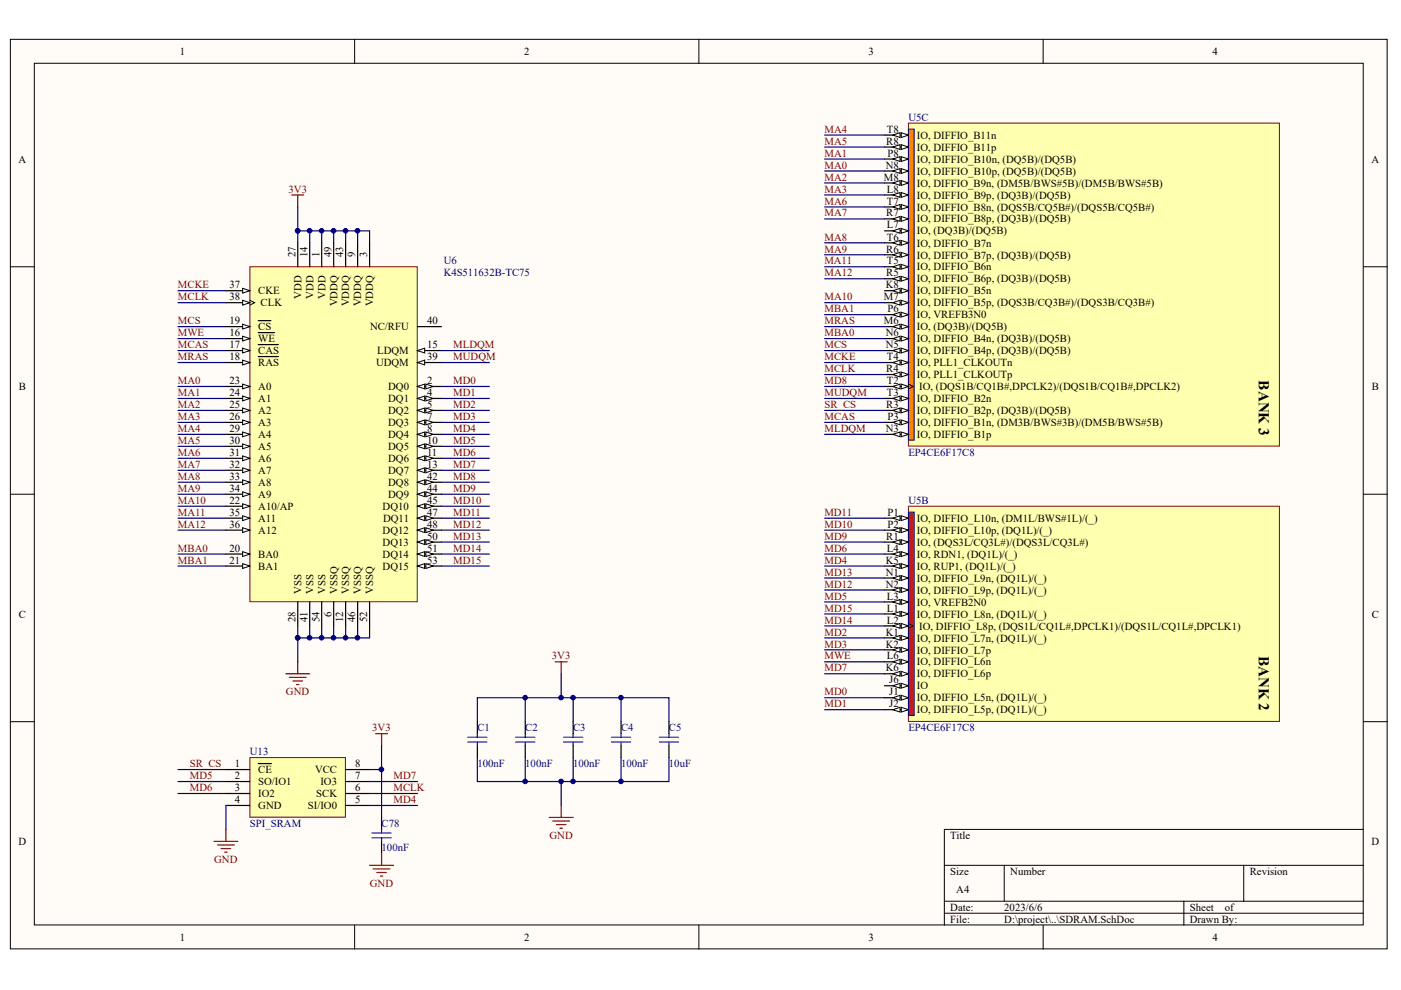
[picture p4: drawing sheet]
<svg xmlns="http://www.w3.org/2000/svg" width="297mm" height="210mm" viewBox="0 0 297 210" stroke-linecap="round" stroke-linejoin="round" font-family="sans-serif">
<g fill="#fffcf8" stroke="#000" stroke-width=".21">
<path d="M2.2 8.3h291.9v192.9h-291.9z"/>
<path d="M7.3 13.4h281.7v182.7h-281.7z"/>
</g>
<g fill="none" stroke="#000" stroke-width=".21">
<path d="M75.2 8.3v5.1M148.2 8.3v5.1M221.2 8.3v5.1M2.2 56.6h5.1M289.1 56.6h5.1M2.2 104.8h5.1M289.1 104.8h5.1M2.2 153h5.1M289.1 153h5.1M289.1 175.9h-88.9v20.3M75.2 196.2v5M148.2 196.2v5"/>
<path d="M200.2 183.5h88.9M200.2 191.1h88.9M200.2 193.6h88.9M212.9 183.5v7.6M221.2 196.2v5M251 191.1v5.1M263.7 183.5v7.6"/>
</g>
<path d="M53 56.6h35.5v71h-35.5z" fill="#ffffb0" stroke="#800000" stroke-width=".21"/>
<path d="M68.2 51.5v5.1M88.5 81.9h5.1" fill="none" stroke="#000" stroke-width=".25"/>
<g fill="#fffcf8" stroke="#000" stroke-width=".21">
<path d="M88.5 81.9l1.5-.5v1.1z"/>
<path d="M90.3 81.4l1.5 .5-1.5 .6z"/>
</g>
<path d="M78.4 51.5v5.1M88.5 84.5h5.1" fill="none" stroke="#000" stroke-width=".25"/>
<g fill="#fffcf8" stroke="#000" stroke-width=".21">
<path d="M88.5 84.5l1.5-.5v1z"/>
<path d="M90.3 84l1.5 .5-1.5 .5z"/>
</g>
<path d="M88.5 87h5.1" fill="none" stroke="#000" stroke-width=".25"/>
<g fill="#fffcf8" stroke="#000" stroke-width=".21">
<path d="M88.5 87l1.5-.5v1z"/>
<path d="M90.3 86.5l1.5 .5-1.5 .5z"/>
</g>
<path d="M88.5 89.6h5.1M70.7 127.6v5.1" fill="none" stroke="#000" stroke-width=".25"/>
<g fill="#fffcf8" stroke="#000" stroke-width=".21">
<path d="M88.5 89.6l1.5-.5v1z"/>
<path d="M90.3 89.1l1.5 .5-1.5 .5z"/>
</g>
<path d="M88.5 92.1h5.1" fill="none" stroke="#000" stroke-width=".25"/>
<g fill="#fffcf8" stroke="#000" stroke-width=".21">
<path d="M88.5 92.1l1.5-.5v1z"/>
<path d="M90.3 91.6l1.5 .5-1.5 .5z"/>
</g>
<path d="M75.8 51.5v5.1M88.5 94.6h5.1" fill="none" stroke="#000" stroke-width=".25"/>
<g fill="#fffcf8" stroke="#000" stroke-width=".21">
<path d="M88.5 94.6l1.5-.5v1z"/>
<path d="M90.3 94.1l1.5 .5-1.5 .5z"/>
</g>
<path d="M88.5 97.2h5.1" fill="none" stroke="#000" stroke-width=".25"/>
<g fill="#fffcf8" stroke="#000" stroke-width=".21">
<path d="M88.5 97.2l1.5-.5v1z"/>
<path d="M90.3 96.7l1.5 .5-1.5 .5z"/>
</g>
<path d="M88.5 99.7h5.1M73.3 127.6v5.1" fill="none" stroke="#000" stroke-width=".25"/>
<g fill="#fffcf8" stroke="#000" stroke-width=".21">
<path d="M88.5 99.7l1.5-.5v1z"/>
<path d="M90.3 99.2l1.5 .5-1.5 .5z"/>
</g>
<path d="M65.7 51.5v5.1M88.5 74.3h5.1" fill="none" stroke="#000" stroke-width=".25"/>
<path d="M88.5 74.3l1.5-.5v1z" fill="#fffcf8" stroke="#000" stroke-width=".21"/>
<path d="M47.9 71.8h5.1" fill="none" stroke="#000" stroke-width=".25"/>
<path d="M51.4 71.3l1.6 .5-1.6 .5z" fill="#fffcf8" stroke="#000" stroke-width=".21"/>
<path d="M47.9 74.3h5.1M54.7 70.5h3.5" fill="none" stroke="#000" stroke-width=".25"/>
<path d="M51.4 73.8l1.6 .5-1.6 .5z" fill="#fffcf8" stroke="#000" stroke-width=".21"/>
<path d="M47.9 76.9h5.1M54.7 73.1h4.3" fill="none" stroke="#000" stroke-width=".25"/>
<path d="M51.4 76.4l1.6 .5-1.6 .5z" fill="#fffcf8" stroke="#000" stroke-width=".21"/>
<path d="M47.9 69.3h5.1M54.7 75.6h4.3" fill="none" stroke="#000" stroke-width=".25"/>
<path d="M51.4 68.7l1.6 .6-1.6 .5z" fill="#fffcf8" stroke="#000" stroke-width=".21"/>
<path d="M54.7 68h2.7M47.9 117.5h5.1" fill="none" stroke="#000" stroke-width=".25"/>
<path d="M51.4 117l1.6 .5-1.6 .5z" fill="#fffcf8" stroke="#000" stroke-width=".21"/>
<path d="M47.9 120h5.1" fill="none" stroke="#000" stroke-width=".25"/>
<path d="M51.4 119.5l1.6 .5-1.6 .5z" fill="#fffcf8" stroke="#000" stroke-width=".21"/>
<path d="M47.9 107.3h5.1" fill="none" stroke="#000" stroke-width=".25"/>
<path d="M51.4 106.8l1.6 .5-1.6 .5z" fill="#fffcf8" stroke="#000" stroke-width=".21"/>
<path d="M47.9 81.9h5.1" fill="none" stroke="#000" stroke-width=".25"/>
<path d="M51.4 81.4l1.6 .5-1.6 .6z" fill="#fffcf8" stroke="#000" stroke-width=".21"/>
<path d="M47.9 84.5h5.1" fill="none" stroke="#000" stroke-width=".25"/>
<path d="M51.4 84l1.6 .5-1.6 .5z" fill="#fffcf8" stroke="#000" stroke-width=".21"/>
<path d="M47.9 87h5.1" fill="none" stroke="#000" stroke-width=".25"/>
<path d="M51.4 86.5l1.6 .5-1.6 .5z" fill="#fffcf8" stroke="#000" stroke-width=".21"/>
<path d="M47.9 89.6h5.1" fill="none" stroke="#000" stroke-width=".25"/>
<path d="M51.4 89.1l1.6 .5-1.6 .5z" fill="#fffcf8" stroke="#000" stroke-width=".21"/>
<path d="M63.1 51.5v5.1M47.9 92.1h5.1M63.1 127.6v5.1" fill="none" stroke="#000" stroke-width=".25"/>
<path d="M51.4 91.6l1.6 .5-1.6 .5z" fill="#fffcf8" stroke="#000" stroke-width=".21"/>
<path d="M47.9 94.6h5.1" fill="none" stroke="#000" stroke-width=".25"/>
<path d="M51.4 94.1l1.6 .5-1.6 .5z" fill="#fffcf8" stroke="#000" stroke-width=".21"/>
<path d="M47.9 97.2h5.1" fill="none" stroke="#000" stroke-width=".25"/>
<path d="M51.4 96.7l1.6 .5-1.6 .5z" fill="#fffcf8" stroke="#000" stroke-width=".21"/>
<path d="M47.9 99.7h5.1" fill="none" stroke="#000" stroke-width=".25"/>
<path d="M51.4 99.2l1.6 .5-1.6 .5z" fill="#fffcf8" stroke="#000" stroke-width=".21"/>
<path d="M47.9 102.2h5.1" fill="none" stroke="#000" stroke-width=".25"/>
<path d="M51.4 101.7l1.6 .5-1.6 .6z" fill="#fffcf8" stroke="#000" stroke-width=".21"/>
<path d="M47.9 104.8h5.1" fill="none" stroke="#000" stroke-width=".25"/>
<path d="M51.4 104.3l1.6 .5-1.6 .5z" fill="#fffcf8" stroke="#000" stroke-width=".21"/>
<path d="M47.9 109.9h5.1" fill="none" stroke="#000" stroke-width=".25"/>
<path d="M51.4 109.4l1.6 .5-1.6 .5z" fill="#fffcf8" stroke="#000" stroke-width=".21"/>
<path d="M47.9 112.4h5.1" fill="none" stroke="#000" stroke-width=".25"/>
<path d="M51.4 111.9l1.6 .5-1.6 .5z" fill="#fffcf8" stroke="#000" stroke-width=".21"/>
<path d="M47.9 61.6h5.1" fill="none" stroke="#000" stroke-width=".25"/>
<path d="M51.4 61.1l1.6 .5-1.6 .5z" fill="#fffcf8" stroke="#000" stroke-width=".21"/>
<path d="M47.9 64.2h5.1" fill="none" stroke="#000" stroke-width=".25"/>
<path d="M53 63.7l1 .5-1 .5" fill="none" stroke="#000" stroke-width=".21"/>
<path d="M51.4 63.7l1.6 .5-1.6 .5z" fill="#fffcf8" stroke="#000" stroke-width=".21"/>
<path d="M88.5 76.9h5.1" fill="none" stroke="#000" stroke-width=".25"/>
<path d="M88.5 76.9l1.5-.5v1z" fill="#fffcf8" stroke="#000" stroke-width=".21"/>
<path d="M88.5 69.3h5.1M88.5 102.2h5.1M65.7 127.6v5.1" fill="none" stroke="#000" stroke-width=".25"/>
<g fill="#fffcf8" stroke="#000" stroke-width=".21">
<path d="M88.5 102.2l1.5-.5v1.1z"/>
<path d="M90.3 101.7l1.5 .5-1.5 .6z"/>
</g>
<path d="M73.3 51.5v5.1M88.5 104.8h5.1" fill="none" stroke="#000" stroke-width=".25"/>
<g fill="#fffcf8" stroke="#000" stroke-width=".21">
<path d="M88.5 104.8l1.5-.5v1z"/>
<path d="M90.3 104.3l1.5 .5-1.5 .5z"/>
</g>
<path d="M88.5 107.3h5.1" fill="none" stroke="#000" stroke-width=".25"/>
<g fill="#fffcf8" stroke="#000" stroke-width=".21">
<path d="M88.5 107.3l1.5-.5v1z"/>
<path d="M90.3 106.8l1.5 .5-1.5 .5z"/>
</g>
<path d="M88.5 109.9h5.1M75.8 127.6v5.1" fill="none" stroke="#000" stroke-width=".25"/>
<g fill="#fffcf8" stroke="#000" stroke-width=".21">
<path d="M88.5 109.9l1.5-.5v1z"/>
<path d="M90.3 109.4l1.5 .5-1.5 .5z"/>
</g>
<path d="M88.5 112.4h5.1" fill="none" stroke="#000" stroke-width=".25"/>
<g fill="#fffcf8" stroke="#000" stroke-width=".21">
<path d="M88.5 112.4l1.5-.5v1z"/>
<path d="M90.3 111.9l1.5 .5-1.5 .5z"/>
</g>
<path d="M70.7 51.5v5.1M88.5 114.9h5.1" fill="none" stroke="#000" stroke-width=".25"/>
<g fill="#fffcf8" stroke="#000" stroke-width=".21">
<path d="M88.5 114.9l1.5-.5v1z"/>
<path d="M90.3 114.4l1.5 .5-1.5 .5z"/>
</g>
<path d="M88.5 117.5h5.1" fill="none" stroke="#000" stroke-width=".25"/>
<g fill="#fffcf8" stroke="#000" stroke-width=".21">
<path d="M88.5 117.5l1.5-.5v1z"/>
<path d="M90.3 117l1.5 .5-1.5 .5z"/>
</g>
<path d="M78.4 127.6v5.1M88.5 120h5.1" fill="none" stroke="#000" stroke-width=".25"/>
<g fill="#fffcf8" stroke="#000" stroke-width=".21">
<path d="M88.5 120l1.5-.5v1z"/>
<path d="M90.3 119.5l1.5 .5-1.5 .5z"/>
</g>
<path d="M68.2 127.6v5.1" fill="none" stroke="#000" stroke-width=".25"/>
<path d="M192.6 26.1h78.7v68.5h-78.7z" fill="#ffffb0" stroke="#800000" stroke-width=".21"/>
<path d="M192.6 27.4h1.2v65.9h-1.2z" fill="#fd8300" stroke="#000080" stroke-width=".21"/>
<path d="M187.5 92.1h5.1" fill="none" stroke="#000" stroke-width=".25"/>
<g fill="#fffcf8" stroke="#000" stroke-width=".21">
<path d="M191.1 91.6l1.5 .5-1.5 .5z"/>
<path d="M189.3 92.1l1.5-.5v1z"/>
</g>
<path d="M187.5 89.6h5.1" fill="none" stroke="#000" stroke-width=".25"/>
<g fill="#fffcf8" stroke="#000" stroke-width=".21">
<path d="M191.1 89.1l1.5 .5-1.5 .5z"/>
<path d="M189.3 89.6l1.5-.5v1z"/>
</g>
<path d="M187.5 87h5.1" fill="none" stroke="#000" stroke-width=".25"/>
<g fill="#fffcf8" stroke="#000" stroke-width=".21">
<path d="M191.1 86.5l1.5 .5-1.5 .5z"/>
<path d="M189.3 87l1.5-.5v1z"/>
</g>
<path d="M187.5 84.5h5.1" fill="none" stroke="#000" stroke-width=".25"/>
<g fill="#fffcf8" stroke="#000" stroke-width=".21">
<path d="M191.1 84l1.5 .5-1.5 .5z"/>
<path d="M189.3 84.5l1.5-.5v1z"/>
</g>
<path d="M187.5 81.9h5.1" fill="none" stroke="#000" stroke-width=".25"/>
<path d="M192.6 81.4l1 .5-1 .6" fill="none" stroke="#000" stroke-width=".21"/>
<g fill="#fffcf8" stroke="#000" stroke-width=".21">
<path d="M191.1 81.4l1.5 .5-1.5 .6z"/>
<path d="M189.3 81.9l1.5-.5v1.1z"/>
</g>
<path d="M187.5 79.4h5.1" fill="none" stroke="#000" stroke-width=".25"/>
<g fill="#fffcf8" stroke="#000" stroke-width=".21">
<path d="M191.1 78.9l1.5 .5-1.5 .5z"/>
<path d="M189.3 79.4l1.5-.5v1z"/>
</g>
<path d="M187.5 76.9h5.1" fill="none" stroke="#000" stroke-width=".25"/>
<g fill="#fffcf8" stroke="#000" stroke-width=".21">
<path d="M191.1 76.4l1.5 .5-1.5 .5z"/>
<path d="M189.3 76.9l1.5-.5v1z"/>
</g>
<path d="M187.5 74.3h5.1" fill="none" stroke="#000" stroke-width=".25"/>
<g fill="#fffcf8" stroke="#000" stroke-width=".21">
<path d="M191.1 73.8l1.5 .5-1.5 .5z"/>
<path d="M189.3 74.3l1.5-.5v1z"/>
</g>
<path d="M187.5 71.8h5.1" fill="none" stroke="#000" stroke-width=".25"/>
<g fill="#fffcf8" stroke="#000" stroke-width=".21">
<path d="M191.1 71.3l1.5 .5-1.5 .5z"/>
<path d="M189.3 71.8l1.5-.5v1z"/>
</g>
<path d="M187.5 69.3h5.1" fill="none" stroke="#000" stroke-width=".25"/>
<g fill="#fffcf8" stroke="#000" stroke-width=".21">
<path d="M191.1 68.7l1.5 .6-1.5 .5z"/>
<path d="M189.3 69.3l1.5-.6v1.1z"/>
</g>
<path d="M187.5 66.7h5.1" fill="none" stroke="#000" stroke-width=".25"/>
<g fill="#fffcf8" stroke="#000" stroke-width=".21">
<path d="M191.1 66.2l1.5 .5-1.5 .5z"/>
<path d="M189.3 66.7l1.5-.5v1z"/>
</g>
<path d="M187.5 64.2h5.1" fill="none" stroke="#000" stroke-width=".25"/>
<g fill="#fffcf8" stroke="#000" stroke-width=".21">
<path d="M191.1 63.7l1.5 .5-1.5 .5z"/>
<path d="M189.3 64.2l1.5-.5v1z"/>
</g>
<path d="M187.5 61.6h5.1" fill="none" stroke="#000" stroke-width=".25"/>
<g fill="#fffcf8" stroke="#000" stroke-width=".21">
<path d="M191.1 61.1l1.5 .5-1.5 .5z"/>
<path d="M189.3 61.6l1.5-.5v1z"/>
</g>
<path d="M187.5 59.1h5.1" fill="none" stroke="#000" stroke-width=".25"/>
<g fill="#fffcf8" stroke="#000" stroke-width=".21">
<path d="M191.1 58.6l1.5 .5-1.5 .5z"/>
<path d="M189.3 59.1l1.5-.5v1z"/>
</g>
<path d="M187.5 56.6h5.1" fill="none" stroke="#000" stroke-width=".25"/>
<g fill="#fffcf8" stroke="#000" stroke-width=".21">
<path d="M191.1 56.1l1.5 .5-1.5 .5z"/>
<path d="M189.3 56.6l1.5-.5v1z"/>
</g>
<path d="M187.5 54h5.1" fill="none" stroke="#000" stroke-width=".25"/>
<g fill="#fffcf8" stroke="#000" stroke-width=".21">
<path d="M191.1 53.5l1.5 .5-1.5 .5z"/>
<path d="M189.3 54l1.5-.5v1z"/>
</g>
<path d="M187.5 51.5h5.1" fill="none" stroke="#000" stroke-width=".25"/>
<g fill="#fffcf8" stroke="#000" stroke-width=".21">
<path d="M191.1 51l1.5 .5-1.5 .5z"/>
<path d="M189.3 51.5l1.5-.5v1z"/>
</g>
<path d="M187.5 48.9h5.1" fill="none" stroke="#000" stroke-width=".25"/>
<g fill="#fffcf8" stroke="#000" stroke-width=".21">
<path d="M191.1 48.4l1.5 .5-1.5 .6z"/>
<path d="M189.3 48.9l1.5-.5v1.1z"/>
</g>
<path d="M187.5 46.4h5.1" fill="none" stroke="#000" stroke-width=".25"/>
<g fill="#fffcf8" stroke="#000" stroke-width=".21">
<path d="M191.1 45.9l1.5 .5-1.5 .5z"/>
<path d="M189.3 46.4l1.5-.5v1z"/>
</g>
<path d="M187.5 43.9h5.1" fill="none" stroke="#000" stroke-width=".25"/>
<g fill="#fffcf8" stroke="#000" stroke-width=".21">
<path d="M191.1 43.4l1.5 .5-1.5 .5z"/>
<path d="M189.3 43.9l1.5-.5v1z"/>
</g>
<path d="M187.5 41.3h5.1" fill="none" stroke="#000" stroke-width=".25"/>
<g fill="#fffcf8" stroke="#000" stroke-width=".21">
<path d="M191.1 40.8l1.5 .5-1.5 .5z"/>
<path d="M189.3 41.3l1.5-.5v1z"/>
</g>
<path d="M187.5 38.8h5.1" fill="none" stroke="#000" stroke-width=".25"/>
<g fill="#fffcf8" stroke="#000" stroke-width=".21">
<path d="M191.1 38.3l1.5 .5-1.5 .5z"/>
<path d="M189.3 38.8l1.5-.5v1z"/>
</g>
<path d="M187.5 36.3h5.1" fill="none" stroke="#000" stroke-width=".25"/>
<g fill="#fffcf8" stroke="#000" stroke-width=".21">
<path d="M191.1 35.7l1.5 .6-1.5 .5z"/>
<path d="M189.3 36.3l1.5-.6v1.1z"/>
</g>
<path d="M187.5 33.7h5.1" fill="none" stroke="#000" stroke-width=".25"/>
<g fill="#fffcf8" stroke="#000" stroke-width=".21">
<path d="M191.1 33.2l1.5 .5-1.5 .5z"/>
<path d="M189.3 33.7l1.5-.5v1z"/>
</g>
<path d="M187.5 31.2h5.1" fill="none" stroke="#000" stroke-width=".25"/>
<g fill="#fffcf8" stroke="#000" stroke-width=".21">
<path d="M191.1 30.7l1.5 .5-1.5 .5z"/>
<path d="M189.3 31.2l1.5-.5v1z"/>
</g>
<path d="M187.5 28.6h5.1" fill="none" stroke="#000" stroke-width=".25"/>
<g fill="#fffcf8" stroke="#000" stroke-width=".21">
<path d="M191.1 28.1l1.5 .5-1.5 .6z"/>
<path d="M189.3 28.6l1.5-.5v1.1z"/>
</g>
<path d="M192.6 107.3h78.7v45.7h-78.7z" fill="#ffffb0" stroke="#800000" stroke-width=".21"/>
<path d="M192.6 108.6h1.2v43.1h-1.2z" fill="#f00" stroke="#000080" stroke-width=".21"/>
<path d="M187.5 150.5h5.1" fill="none" stroke="#000" stroke-width=".25"/>
<g fill="#fffcf8" stroke="#000" stroke-width=".21">
<path d="M191.1 150l1.5 .5-1.5 .5z"/>
<path d="M189.3 150.5l1.5-.5v1z"/>
</g>
<path d="M187.5 147.9h5.1" fill="none" stroke="#000" stroke-width=".25"/>
<g fill="#fffcf8" stroke="#000" stroke-width=".21">
<path d="M191.1 147.4l1.5 .5-1.5 .5z"/>
<path d="M189.3 147.9l1.5-.5v1z"/>
</g>
<path d="M187.5 145.4h5.1" fill="none" stroke="#000" stroke-width=".25"/>
<g fill="#fffcf8" stroke="#000" stroke-width=".21">
<path d="M191.1 144.9l1.5 .5-1.5 .5z"/>
<path d="M189.3 145.4l1.5-.5v1z"/>
</g>
<path d="M187.5 142.9h5.1" fill="none" stroke="#000" stroke-width=".25"/>
<g fill="#fffcf8" stroke="#000" stroke-width=".21">
<path d="M191.1 142.4l1.5 .5-1.5 .5z"/>
<path d="M189.3 142.9l1.5-.5v1z"/>
</g>
<path d="M187.5 140.3h5.1" fill="none" stroke="#000" stroke-width=".25"/>
<g fill="#fffcf8" stroke="#000" stroke-width=".21">
<path d="M191.1 139.8l1.5 .5-1.5 .5z"/>
<path d="M189.3 140.3l1.5-.5v1z"/>
</g>
<path d="M187.5 137.8h5.1" fill="none" stroke="#000" stroke-width=".25"/>
<g fill="#fffcf8" stroke="#000" stroke-width=".21">
<path d="M191.1 137.3l1.5 .5-1.5 .5z"/>
<path d="M189.3 137.8l1.5-.5v1z"/>
</g>
<path d="M187.5 135.2h5.1" fill="none" stroke="#000" stroke-width=".25"/>
<g fill="#fffcf8" stroke="#000" stroke-width=".21">
<path d="M191.1 134.7l1.5 .5-1.5 .6z"/>
<path d="M189.3 135.2l1.5-.5v1.1z"/>
</g>
<path d="M187.5 132.7h5.1" fill="none" stroke="#000" stroke-width=".25"/>
<path d="M192.6 132.2l1 .5-1 .5" fill="none" stroke="#000" stroke-width=".21"/>
<g fill="#fffcf8" stroke="#000" stroke-width=".21">
<path d="M191.1 132.2l1.5 .5-1.5 .5z"/>
<path d="M189.3 132.7l1.5-.5v1z"/>
</g>
<path d="M187.5 130.2h5.1" fill="none" stroke="#000" stroke-width=".25"/>
<g fill="#fffcf8" stroke="#000" stroke-width=".21">
<path d="M191.1 129.7l1.5 .5-1.5 .5z"/>
<path d="M189.3 130.2l1.5-.5v1z"/>
</g>
<path d="M187.5 127.6h5.1" fill="none" stroke="#000" stroke-width=".25"/>
<g fill="#fffcf8" stroke="#000" stroke-width=".21">
<path d="M191.1 127.1l1.5 .5-1.5 .5z"/>
<path d="M189.3 127.6l1.5-.5v1z"/>
</g>
<path d="M187.5 125.1h5.1" fill="none" stroke="#000" stroke-width=".25"/>
<g fill="#fffcf8" stroke="#000" stroke-width=".21">
<path d="M191.1 124.6l1.5 .5-1.5 .5z"/>
<path d="M189.3 125.1l1.5-.5v1z"/>
</g>
<path d="M187.5 122.6h5.1" fill="none" stroke="#000" stroke-width=".25"/>
<g fill="#fffcf8" stroke="#000" stroke-width=".21">
<path d="M191.1 122l1.5 .6-1.5 .5z"/>
<path d="M189.3 122.6l1.5-.6v1.1z"/>
</g>
<path d="M187.5 120h5.1" fill="none" stroke="#000" stroke-width=".25"/>
<g fill="#fffcf8" stroke="#000" stroke-width=".21">
<path d="M191.1 119.5l1.5 .5-1.5 .5z"/>
<path d="M189.3 120l1.5-.5v1z"/>
</g>
<path d="M187.5 117.5h5.1" fill="none" stroke="#000" stroke-width=".25"/>
<g fill="#fffcf8" stroke="#000" stroke-width=".21">
<path d="M191.1 117l1.5 .5-1.5 .5z"/>
<path d="M189.3 117.5l1.5-.5v1z"/>
</g>
<path d="M187.5 114.9h5.1" fill="none" stroke="#000" stroke-width=".25"/>
<g fill="#fffcf8" stroke="#000" stroke-width=".21">
<path d="M191.1 114.4l1.5 .5-1.5 .5z"/>
<path d="M189.3 114.9l1.5-.5v1z"/>
</g>
<path d="M187.5 112.4h5.1" fill="none" stroke="#000" stroke-width=".25"/>
<g fill="#fffcf8" stroke="#000" stroke-width=".21">
<path d="M191.1 111.9l1.5 .5-1.5 .5z"/>
<path d="M189.3 112.4l1.5-.5v1z"/>
</g>
<path d="M187.5 109.9h5.1" fill="none" stroke="#000" stroke-width=".25"/>
<g fill="#fffcf8" stroke="#000" stroke-width=".21">
<path d="M191.1 109.4l1.5 .5-1.5 .5z"/>
<path d="M189.3 109.9l1.5-.5v1z"/>
</g>
<g fill="none" stroke="#000080" stroke-width=".25">
<path d="M174.8 28.6h12.7M174.8 31.2h12.7M174.8 33.7h12.7M174.8 36.3h12.7M174.8 38.8h12.7M63.1 51.5v-2.6h15.3v2.6M63.1 43.9v5M65.7 48.9v2.6M68.2 48.9v2.6M70.7 48.9v2.6M73.3 48.9v2.6M75.8 48.9v2.6"/>
<path d="M174.8 41.3h12.7M174.8 43.9h12.7M174.8 46.4h12.7M174.8 51.5h12.7M174.8 54h12.7M174.8 56.6h12.7M174.8 59.1h12.7M37.7 74.3h10.2M37.7 76.9h10.2M37.7 69.3h10.2M37.7 71.8h10.2M37.7 61.6h10.2"/>
<path d="M37.7 64.2h10.2M93.6 74.3h10.1M93.6 76.9h10.1M174.8 74.3h12.7M174.8 76.9h12.7M174.8 69.3h12.7M174.8 71.8h12.7M174.8 64.2h12.7M174.8 66.7h12.7M174.8 79.4h12.7M37.7 81.9h10.2M37.7 84.5h10.2"/>
<path d="M37.7 87h10.2M37.7 89.6h10.2M37.7 92.1h10.2M37.7 94.6h10.2M37.7 97.2h10.2M37.7 99.7h10.2M93.6 81.9h10.1M93.6 84.5h10.1M93.6 87h10.1M93.6 89.6h10.1M93.6 92.1h10.1M93.6 94.6h10.1"/>
<path d="M93.6 97.2h10.1M93.6 99.7h10.1M174.8 81.9h12.7M174.8 84.5h12.7M174.8 87h12.7M174.8 89.6h12.7M174.8 92.1h12.7M37.7 102.2h10.2M37.7 104.8h10.2M37.7 107.3h10.2M37.7 109.9h10.2M37.7 112.4h10.2"/>
<path d="M37.7 117.5h10.2M93.6 102.2h10.1M93.6 104.8h10.1M93.6 107.3h10.1M93.6 109.9h10.1M93.6 112.4h10.1M93.6 114.9h10.1M93.6 117.5h10.1M174.8 109.9h12.7M174.8 112.4h12.7M174.8 114.9h12.7M174.8 117.5h12.7"/>
<path d="M37.7 120h10.2M63.1 132.7v2.5h15.3v-2.5M63.1 135.2v5.1M65.7 132.7v2.5M68.2 132.7v2.5M70.7 132.7v2.5M73.3 132.7v2.5M75.8 132.7v2.5M93.6 120h10.1M174.8 120h12.7M174.8 122.6h12.7M174.8 125.1h12.7"/>
<path d="M174.8 127.6h12.7M174.8 130.2h12.7M174.8 132.7h12.7M174.8 135.2h12.7M174.8 137.8h12.7M101.2 153v-5.1h40.6v5.1M111.4 147.9v5.1M119 142.9v5M121.5 147.9v5.1M131.7 147.9v5.1M174.8 140.3h12.7M174.8 142.9h12.7"/>
<path d="M174.8 147.9h12.7M174.8 150.5h12.7M101.2 160.6v5.1h40.6v-5.1M111.4 160.6v5.1M119 165.7v5.1M121.5 160.6v5.1M131.7 160.6v5.1"/>
</g>
<g fill="#000080" stroke="#000080" stroke-width=".21">
<circle cx="63.1" cy="135.2" r=".48"/>
<circle cx="65.6" cy="135.2" r=".49"/>
<circle cx="68.2" cy="135.2" r=".48"/>
<circle cx="73.3" cy="135.2" r=".48"/>
<circle cx="75.8" cy="135.2" r=".49"/>
<circle cx="70.7" cy="135.2" r=".49"/>
<circle cx="63.1" cy="48.9" r=".48"/>
<circle cx="65.6" cy="48.9" r=".49"/>
<circle cx="68.2" cy="48.9" r=".48"/>
<circle cx="70.7" cy="48.9" r=".49"/>
<circle cx="73.3" cy="48.9" r=".48"/>
<circle cx="75.8" cy="48.9" r=".49"/>
<circle cx="111.3" cy="165.7" r=".48"/>
<circle cx="121.5" cy="165.7" r=".48"/>
<circle cx="131.6" cy="165.7" r=".48"/>
<circle cx="131.6" cy="147.9" r=".48"/>
<circle cx="121.5" cy="147.9" r=".48"/>
<circle cx="111.3" cy="147.9" r=".48"/>
<circle cx="119" cy="165.7" r=".48"/>
<circle cx="119" cy="147.9" r=".48"/>
</g>
<g fill="none" stroke="#800000" stroke-width=".25">
<path d="M61.9 41.3h2.5M63.1 41.3v2.6M60.6 142.9h5.1M61.4 143.6h3.5M62.1 144.4h2M62.9 145.1h.5M63.1 140.3v2.6M117.7 140.3h2.6M119 140.3v2.6M116.4 173.3h5.1M117.2 174.1h3.6M118 174.8h2"/>
<path d="M118.7 175.6h.5M119 170.8v2.5"/>
</g>
<path d="M101.2 153v2.6M101.2 158.1v2.5M111.4 153v2.6M111.4 158.1v2.5M121.5 153v2.6M121.5 158.1v2.5M131.7 153v2.6M131.7 158.1v2.5M141.8 153v2.6M141.8 158.1v2.5" fill="none" stroke="#000" stroke-width=".25"/>
<g fill="none" stroke="#00f" stroke-width=".25">
<path d="M99.2 156.3h4M99.2 157.3h4M101.2 155.6v.7M101.2 157.3v.8M109.3 156.3h4.1M109.3 157.3h4.1M111.4 155.6v.7M111.4 157.3v.8M119.5 156.3h4.1M119.5 157.3h4.1M121.5 155.6v.7M121.5 157.3v.8"/>
<path d="M129.6 156.3h4.1M129.6 157.3h4.1M131.7 155.6v.7M131.7 157.3v.8M139.8 156.3h4.1M139.8 157.3h4.1M141.8 155.6v.7M141.8 157.3v.8"/>
</g>
<path d="M53 160.6h20.2v12.7h-20.2z" fill="#ffffb0" stroke="#800000" stroke-width=".21"/>
<path d="M47.9 163.2h5.1M47.9 165.7h5.1M47.9 168.2h5.1M47.9 170.8h5.1M54.7 161.9h2.9M73.3 163.2h5.1M73.3 165.7h5.1M73.3 168.2h5.1M73.3 170.8h5.1M80.9 173.3v2.6M80.9 178.4v2.5" fill="none" stroke="#000" stroke-width=".25"/>
<path d="M80.9 158.1v15.2M37.7 168.2h10.2M37.7 165.7h10.2M37.7 163.2h10.2M47.9 170.8v5.1M78.4 170.8h10.1M78.4 168.2h10.1M78.4 165.7h10.1M78.4 163.2h2.5" fill="none" stroke="#000080" stroke-width=".25"/>
<path d="M79.6 155.6h2.6M80.9 155.6v2.5M45.4 178.4h5M46.1 179.2h3.6M46.9 179.9h2M47.9 175.9v2.5M47.6 180.7h.5M78.4 183.5h5M79.1 184.2h3.6M79.9 185h2M80.6 185.8h.6M80.9 180.9v2.6" fill="none" stroke="#800000" stroke-width=".25"/>
<path d="M78.9 176.6h4M78.9 177.6h4M80.9 175.9v.7M80.9 177.6v.8" fill="none" stroke="#00f" stroke-width=".25"/>
<circle cx="80.9" cy="163.1" r=".49" fill="#000080" stroke="#000080" stroke-width=".21"/>
<g font-size="3.2">
<text x="266.9" y="80.7" transform="rotate(90 266.9 80.7)">BANK 3</text>
<text x="266.9" y="139.1" transform="rotate(90 266.9 139.1)">BANK 2</text>
</g>
<g font-size="2.3">
<text x="38.1" y="11.6">1</text>
<text x="111.1" y="11.6">2</text>
<text x="184.1" y="11.6">3</text>
<text x="257.1" y="11.6">4</text>
<text x="188" y="28.2">T8</text>
<text x="194.4" y="29.4">IO, DIFFIO_B11n</text>
<text x="3.9" y="34.5">A</text>
<text x="187.8" y="35.8">N8</text>
<text x="187.9" y="30.7">R8</text>
<text x="188.2" y="33.2">P8</text>
<text x="194.4" y="34.5">IO, DIFFIO_B10n, (DQ5B)/(DQ5B)</text>
<text x="194.4" y="32">IO, DIFFIO_B11p</text>
<text x="290.8" y="34.5">A</text>
<text x="187.4" y="38.3">M8</text>
<text x="188" y="40.8">L8</text>
<text x="194.4" y="39.6">IO, DIFFIO_B9n, (DM5B/BWS#5B)/(DM5B/BWS#5B)</text>
<text x="194.4" y="37">IO, DIFFIO_B10p, (DQ5B)/(DQ5B)</text>
<text x="187.9" y="45.9">R7</text>
<text x="188" y="43.4">T7</text>
<text x="194.4" y="47.2">IO, DIFFIO_B8p, (DQ3B)/(DQ5B)</text>
<text x="194.4" y="44.6">IO, DIFFIO_B8n, (DQS5B/CQ5B#)/(DQS5B/CQ5B#)</text>
<text x="194.4" y="42.1">IO, DIFFIO_B9p, (DQ3B)/(DQ5B)</text>
<text x="187.9" y="53.5">R6</text>
<text x="188" y="51">T6</text>
<text x="188" y="48.4">L7</text>
<text x="194.4" y="52.3">IO, DIFFIO_B7n</text>
<text x="194.4" y="49.7">IO, (DQ3B)/(DQ5B)</text>
<text x="62.7" y="54.5" transform="rotate(-90 62.7 54.5)">27</text>
<text x="65.2" y="54.5" transform="rotate(-90 65.2 54.5)">14</text>
<text x="67.7" y="54.5" transform="rotate(-90 67.7 54.5)">1</text>
<text x="70.3" y="54.5" transform="rotate(-90 70.3 54.5)">49</text>
<text x="72.8" y="54.5" transform="rotate(-90 72.8 54.5)">43</text>
<text x="75.3" y="54.5" transform="rotate(-90 75.3 54.5)">9</text>
<text x="77.9" y="54.5" transform="rotate(-90 77.9 54.5)">3</text>
<text x="187.9" y="58.6">R5</text>
<text x="188" y="56.1">T5</text>
<text x="194.4" y="59.9">IO, DIFFIO_B6p, (DQ3B)/(DQ5B)</text>
<text x="194.4" y="57.3">IO, DIFFIO_B6n</text>
<text x="194.4" y="54.8">IO, DIFFIO_B7p, (DQ3B)/(DQ5B)</text>
<text x="48.7" y="61.1">37</text>
<text x="48.7" y="63.7">38</text>
<text x="54.8" y="62.4">CKE</text>
<text x="55.3" y="64.9">CLK</text>
<text x="63.9" y="63.3" transform="rotate(-90 63.9 63.3)">VDD</text>
<text x="66.5" y="63.3" transform="rotate(-90 66.5 63.3)">VDD</text>
<text x="69" y="63.3" transform="rotate(-90 69 63.3)">VDD</text>
<text x="71.5" y="64.9" transform="rotate(-90 71.5 64.9)">VDDQ</text>
<text x="74.1" y="64.9" transform="rotate(-90 74.1 64.9)">VDDQ</text>
<text x="76.6" y="64.9" transform="rotate(-90 76.6 64.9)">VDDQ</text>
<text x="79.1" y="64.9" transform="rotate(-90 79.1 64.9)">VDDQ</text>
<text x="187.4" y="63.7">M7</text>
<text x="187.8" y="61.1">K8</text>
<text x="194.4" y="64.9">IO, DIFFIO_B5p, (DQS3B/CQ3B#)/(DQS3B/CQ3B#)</text>
<text x="194.4" y="62.4">IO, DIFFIO_B5n</text>
<text x="48.7" y="71.3">16</text>
<text x="48.7" y="68.7">19</text>
<text x="54.8" y="70">CS</text>
<text x="78.5" y="70">NC/RFU</text>
<text x="90.5" y="68.7">40</text>
<text x="187.4" y="68.7">M6</text>
<text x="187.8" y="71.3">N6</text>
<text x="188.2" y="66.2">P6</text>
<text x="194.4" y="70">IO, (DQ3B)/(DQ5B)</text>
<text x="194.4" y="67.5">IO, VREFB3N0</text>
<text x="48.7" y="73.8">17</text>
<text x="48.7" y="76.4">18</text>
<text x="54.8" y="72.5">WE</text>
<text x="54.8" y="75.1">CAS</text>
<text x="54.8" y="77.7">RAS</text>
<text x="79.7" y="77.7">UDQM</text>
<text x="80" y="75.1">LDQM</text>
<text x="90.5" y="73.8">15</text>
<text x="90.5" y="76.4">39</text>
<text x="187.8" y="73.8">N5</text>
<text x="188" y="76.4">T4</text>
<text x="194.4" y="77.7">IO, PLL1_CLKOUTn</text>
<text x="194.4" y="75.1">IO, DIFFIO_B4p, (DQ3B)/(DQ5B)</text>
<text x="194.4" y="72.5">IO, DIFFIO_B4n, (DQ3B)/(DQ5B)</text>
<text x="4" y="82.7">B</text>
<text x="48.7" y="81.5">23</text>
<text x="48.7" y="84">24</text>
<text x="54.8" y="82.7">A0</text>
<text x="82.3" y="82.7">DQ0</text>
<text x="90.5" y="81.5">2</text>
<text x="90.5" y="84">4</text>
<text x="187.9" y="78.9">R4</text>
<text x="188" y="84">T3</text>
<text x="188" y="81.5">T2</text>
<text x="194.4" y="80.2">IO, PLL1_CLKOUTp</text>
<text x="194.9" y="82.7">IO, (DQS1B/CQ1B#,DPCLK2)/(DQS1B/CQ1B#,DPCLK2)</text>
<text x="290.9" y="82.7">B</text>
<text x="48.7" y="86.5">25</text>
<text x="48.7" y="89.1">26</text>
<text x="54.8" y="85.3">A1</text>
<text x="54.8" y="87.8">A2</text>
<text x="82.3" y="85.3">DQ1</text>
<text x="82.3" y="87.8">DQ2</text>
<text x="90.5" y="86.5">5</text>
<text x="90.5" y="89.1">7</text>
<text x="187.9" y="86.5">R3</text>
<text x="188.2" y="89.1">P3</text>
<text x="194.4" y="87.8">IO, DIFFIO_B2p, (DQ3B)/(DQ5B)</text>
<text x="194.4" y="85.3">IO, DIFFIO_B2n</text>
<text x="48.7" y="91.6">29</text>
<text x="48.7" y="94.1">30</text>
<text x="54.8" y="90.3">A3</text>
<text x="54.8" y="92.9">A4</text>
<text x="54.8" y="95.4">A5</text>
<text x="82.3" y="90.3">DQ3</text>
<text x="82.3" y="92.9">DQ4</text>
<text x="82.3" y="95.4">DQ5</text>
<text x="90.5" y="91.6">8</text>
<text x="90.5" y="94.1">10</text>
<text x="187.8" y="91.6">N3</text>
<text x="194.4" y="92.9">IO, DIFFIO_B1p</text>
<text x="194.4" y="90.3">IO, DIFFIO_B1n, (DM3B/BWS#3B)/(DM5B/BWS#5B)</text>
<text x="48.7" y="96.7">31</text>
<text x="48.7" y="99.2">32</text>
<text x="48.7" y="101.7">33</text>
<text x="54.8" y="97.9">A6</text>
<text x="54.8" y="100.5">A7</text>
<text x="82.3" y="97.9">DQ6</text>
<text x="82.3" y="100.5">DQ7</text>
<text x="90.5" y="96.7">11</text>
<text x="90.5" y="99.2">13</text>
<text x="90.5" y="101.7">42</text>
<text x="48.7" y="106.8">22</text>
<text x="48.7" y="104.3">34</text>
<text x="54.8" y="103">A8</text>
<text x="54.8" y="105.6">A9</text>
<text x="82.3" y="103">DQ8</text>
<text x="82.3" y="105.6">DQ9</text>
<text x="90.5" y="104.3">44</text>
<text x="90.5" y="106.8">45</text>
<text x="48.7" y="109.4">35</text>
<text x="48.7" y="111.9">36</text>
<text x="54.8" y="108.1">A10/AP</text>
<text x="54.8" y="110.6">A11</text>
<text x="54.8" y="113.2">A12</text>
<text x="81.1" y="108.1">DQ10</text>
<text x="81.1" y="113.2">DQ12</text>
<text x="81.2" y="110.6">DQ11</text>
<text x="90.5" y="109.4">47</text>
<text x="90.5" y="111.9">48</text>
<text x="188.2" y="111.9">P2</text>
<text x="188.2" y="109.4">P1</text>
<text x="194.4" y="113.2">IO, DIFFIO_L10p, (DQ1L)/(_)</text>
<text x="194.4" y="110.6">IO, DIFFIO_L10n, (DM1L/BWS#1L)/(_)</text>
<text x="48.7" y="117">20</text>
<text x="48.7" y="119.5">21</text>
<text x="54.8" y="118.2">BA0</text>
<text x="81.1" y="115.7">DQ13</text>
<text x="81.1" y="118.2">DQ14</text>
<text x="90.5" y="114.4">50</text>
<text x="90.5" y="117">51</text>
<text x="90.5" y="119.5">53</text>
<text x="187.8" y="119.5">K5</text>
<text x="187.9" y="114.4">R1</text>
<text x="188" y="117">L4</text>
<text x="194.4" y="118.2">IO, RDN1, (DQ1L)/(_)</text>
<text x="194.4" y="115.7">IO, (DQS3L/CQ3L#)/(DQS3L/CQ3L#)</text>
<text x="54.8" y="120.8">BA1</text>
<text x="63.9" y="125.8" transform="rotate(-90 63.9 125.8)">VSS</text>
<text x="66.5" y="125.8" transform="rotate(-90 66.5 125.8)">VSS</text>
<text x="69" y="125.8" transform="rotate(-90 69 125.8)">VSS</text>
<text x="71.5" y="125.8" transform="rotate(-90 71.5 125.8)">VSSQ</text>
<text x="74.1" y="125.8" transform="rotate(-90 74.1 125.8)">VSSQ</text>
<text x="76.6" y="125.8" transform="rotate(-90 76.6 125.8)">VSSQ</text>
<text x="79.1" y="125.8" transform="rotate(-90 79.1 125.8)">VSSQ</text>
<text x="81.1" y="120.8">DQ15</text>
<text x="187.8" y="124.6">N2</text>
<text x="187.8" y="122">N1</text>
<text x="194.4" y="125.8">IO, DIFFIO_L9p, (DQ1L)/(_)</text>
<text x="194.4" y="123.3">IO, DIFFIO_L9n, (DQ1L)/(_)</text>
<text x="194.4" y="120.8">IO, RUP1, (DQ1L)/(_)</text>
<text x="4" y="131">C</text>
<text x="62.7" y="132" transform="rotate(-90 62.7 132)">28</text>
<text x="65.2" y="132" transform="rotate(-90 65.2 132)">41</text>
<text x="67.7" y="132" transform="rotate(-90 67.7 132)">54</text>
<text x="70.3" y="130.8" transform="rotate(-90 70.3 130.8)">6</text>
<text x="72.8" y="132" transform="rotate(-90 72.8 132)">12</text>
<text x="75.3" y="132" transform="rotate(-90 75.3 132)">46</text>
<text x="77.9" y="132" transform="rotate(-90 77.9 132)">52</text>
<text x="188" y="129.7">L1</text>
<text x="188" y="127.1">L3</text>
<text x="194.4" y="131">IO, DIFFIO_L8n, (DQ1L)/(_)</text>
<text x="194.4" y="128.4">IO, VREFB2N0</text>
<text x="290.9" y="131">C</text>
<text x="187.8" y="137.3">K2</text>
<text x="187.8" y="134.8">K1</text>
<text x="188" y="132.2">L2</text>
<text x="194.4" y="136">IO, DIFFIO_L7n, (DQ1L)/(_)</text>
<text x="194.9" y="133.5">IO, DIFFIO_L8p, (DQS1L/CQ1L#,DPCLK1)/(DQS1L/CQ1L#,DPCLK1)</text>
<text x="187.8" y="142.4">K6</text>
<text x="188" y="139.8">L6</text>
<text x="194.4" y="143.6">IO, DIFFIO_L6p</text>
<text x="194.4" y="141.1">IO, DIFFIO_L6n</text>
<text x="194.4" y="138.6">IO, DIFFIO_L7p</text>
<text x="188.5" y="150">J2</text>
<text x="188.5" y="147.4">J1</text>
<text x="188.5" y="144.9">J6</text>
<text x="194.4" y="148.7">IO, DIFFIO_L5n, (DQ1L)/(_)</text>
<text x="194.4" y="146.2">IO</text>
<text x="194.4" y="151.2">IO, DIFFIO_L5p, (DQ1L)/(_)</text>
<text x="49.8" y="162.7">1</text>
<text x="49.8" y="165.2">2</text>
<text x="49.8" y="167.7">3</text>
<text x="54.8" y="163.9">CE</text>
<text x="54.8" y="166.5">SO/IO1</text>
<text x="66.8" y="163.9">VCC</text>
<text x="67.9" y="166.5">IO3</text>
<text x="75.3" y="167.7">6</text>
<text x="75.3" y="165.2">7</text>
<text x="75.3" y="162.7">8</text>
<text x="49.8" y="170.3">4</text>
<text x="54.8" y="169">IO2</text>
<text x="54.8" y="171.5">GND</text>
<text x="65.3" y="171.5">SI/IO0</text>
<text x="67" y="169">SCK</text>
<text x="75.3" y="170.3">5</text>
<text x="3.9" y="179.1">D</text>
<text x="201.5" y="177.9">Title</text>
<text x="290.8" y="179.1">D</text>
<text x="201.5" y="185.5">Size</text>
<text x="214.2" y="185.5">Number</text>
<text x="265" y="185.5">Revision</text>
<text x="202.7" y="189.3">A4</text>
<text x="201.5" y="193.1">Date:</text>
<text x="201.5" y="195.7">File:</text>
<text x="212.9" y="193.1">2023/6/6</text>
<text x="212.9" y="195.7">D:\project\..\SDRAM.SchDoc</text>
<text x="252.3" y="193.1">Sheet</text>
<text x="252.3" y="195.7">Drawn By:</text>
<text x="259.7" y="193.1">of</text>
<text x="38.1" y="199.5">1</text>
<text x="111.1" y="199.5">2</text>
<text x="184.1" y="199.5">3</text>
<text x="257.1" y="199.5">4</text>
</g>
<g font-size="2.3" fill="#800000">
<text x="174.8" y="28.2">MA4</text>
<text x="174.8" y="30.7">MA5</text>
<text x="174.8" y="33.2">MA1</text>
<text x="174.8" y="35.8">MA0</text>
<text x="61.2" y="40.8">3V3</text>
<text x="174.8" y="38.3">MA2</text>
<text x="174.8" y="40.8">MA3</text>
<text x="174.8" y="43.4">MA6</text>
<text x="174.8" y="45.9">MA7</text>
<text x="174.8" y="51">MA8</text>
<text x="174.8" y="53.5">MA9</text>
<text x="174.8" y="56.1">MA11</text>
<text x="174.8" y="58.6">MA12</text>
<text x="37.7" y="63.7">MCLK</text>
<text x="37.7" y="61.1">MCKE</text>
<text x="174.8" y="63.7">MA10</text>
<text x="37.7" y="71.3">MWE</text>
<text x="37.7" y="68.7">MCS</text>
<text x="174.8" y="66.2">MBA1</text>
<text x="174.8" y="68.7">MRAS</text>
<text x="174.8" y="71.3">MBA0</text>
<text x="37.7" y="76.4">MRAS</text>
<text x="37.7" y="73.8">MCAS</text>
<text x="96.1" y="73.8">MLDQM</text>
<text x="96.1" y="76.4">MUDQM</text>
<text x="174.8" y="73.8">MCS</text>
<text x="174.8" y="76.4">MCKE</text>
<text x="37.7" y="84">MA1</text>
<text x="37.7" y="81.5">MA0</text>
<text x="96.1" y="81.5">MD0</text>
<text x="96.1" y="84">MD1</text>
<text x="174.8" y="78.9">MCLK</text>
<text x="174.8" y="81.5">MD8</text>
<text x="174.8" y="84">MUDQM</text>
<text x="37.7" y="89.1">MA3</text>
<text x="37.7" y="86.5">MA2</text>
<text x="96.1" y="86.5">MD2</text>
<text x="96.1" y="89.1">MD3</text>
<text x="174.8" y="86.5">SR_CS</text>
<text x="174.8" y="89.1">MCAS</text>
<text x="37.7" y="94.1">MA5</text>
<text x="37.7" y="91.6">MA4</text>
<text x="96.1" y="91.6">MD4</text>
<text x="96.1" y="94.1">MD5</text>
<text x="174.8" y="91.6">MLDQM</text>
<text x="37.7" y="101.7">MA8</text>
<text x="37.7" y="99.2">MA7</text>
<text x="37.7" y="96.7">MA6</text>
<text x="96.1" y="96.7">MD6</text>
<text x="96.1" y="99.2">MD7</text>
<text x="96.1" y="101.7">MD8</text>
<text x="37.7" y="106.8">MA10</text>
<text x="37.7" y="104.3">MA9</text>
<text x="96.1" y="104.3">MD9</text>
<text x="96.1" y="106.8">MD10</text>
<text x="37.7" y="111.9">MA12</text>
<text x="37.7" y="109.4">MA11</text>
<text x="96.1" y="109.4">MD11</text>
<text x="96.1" y="111.9">MD12</text>
<text x="174.8" y="109.4">MD11</text>
<text x="174.8" y="111.9">MD10</text>
<text x="37.7" y="117">MBA0</text>
<text x="37.7" y="119.5">MBA1</text>
<text x="96.1" y="114.4">MD13</text>
<text x="96.1" y="117">MD14</text>
<text x="96.1" y="119.5">MD15</text>
<text x="174.8" y="114.4">MD9</text>
<text x="174.8" y="117">MD6</text>
<text x="174.8" y="119.5">MD4</text>
<text x="174.8" y="122">MD13</text>
<text x="174.8" y="124.6">MD12</text>
<text x="174.8" y="127.1">MD5</text>
<text x="174.8" y="129.7">MD15</text>
<text x="174.8" y="132.2">MD14</text>
<text x="174.8" y="134.8">MD2</text>
<text x="174.8" y="137.3">MD3</text>
<text x="117" y="139.8">3V3</text>
<text x="174.8" y="139.8">MWE</text>
<text x="174.8" y="142.4">MD7</text>
<text x="60.6" y="147.4">GND</text>
<text x="174.8" y="147.4">MD0</text>
<text x="174.8" y="150">MD1</text>
<text x="78.9" y="155.1">3V3</text>
<text x="40.3" y="162.7">SR_CS</text>
<text x="40.3" y="165.2">MD5</text>
<text x="40.3" y="167.7">MD6</text>
<text x="83.4" y="167.7">MCLK</text>
<text x="83.4" y="165.2">MD7</text>
<text x="83.4" y="170.3">MD4</text>
<text x="116.5" y="177.9">GND</text>
<text x="45.4" y="183">GND</text>
<text x="78.4" y="188.1">GND</text>
</g>
<g font-size="2.3" fill="#000080">
<text x="192.6" y="25.6">U5C</text>
<text x="94.1" y="56.1">U6</text>
<text x="94.1" y="58.6">K4S511632B-TC75</text>
<text x="192.6" y="96.7">EP4CE6F17C8</text>
<text x="192.6" y="106.8">U5B</text>
<text x="101.2" y="155.1">C1</text>
<text x="111.4" y="155.1">C2</text>
<text x="121.5" y="155.1">C3</text>
<text x="131.7" y="155.1">C4</text>
<text x="141.8" y="155.1">C5</text>
<text x="192.6" y="155.1">EP4CE6F17C8</text>
<text x="53" y="160.1">U13</text>
<text x="101.2" y="162.7">100nF</text>
<text x="111.4" y="162.7">100nF</text>
<text x="121.5" y="162.7">100nF</text>
<text x="131.7" y="162.7">100nF</text>
<text x="141.8" y="162.7">10uF</text>
<text x="53" y="175.3">SPI_SRAM</text>
<text x="80.9" y="175.3">C78</text>
<text x="80.9" y="180.4">100nF</text>
</g>
</svg>
